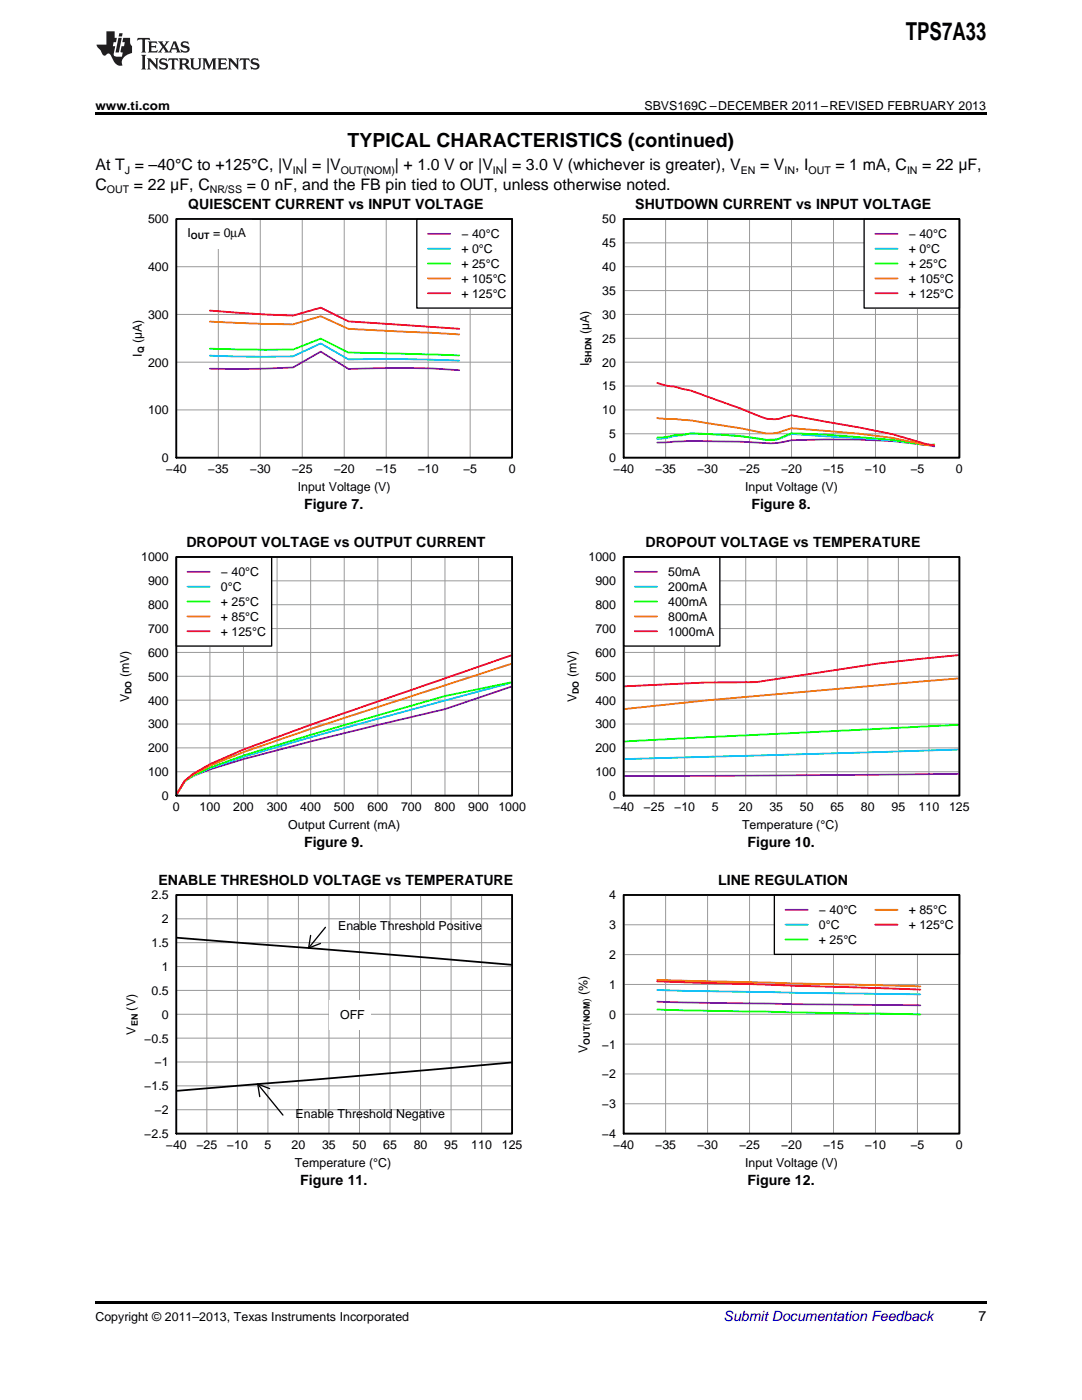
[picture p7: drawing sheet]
<svg xmlns="http://www.w3.org/2000/svg" width="216mm" height="279mm" viewBox="0 0 216 279" stroke-linecap="round" stroke-linejoin="round" font-family="sans-serif">
<path d="M19 259.7h177.8v.5h-177.8z" fill="#000"/>
<g fill="#fff">
<path d="M66.9 238.3h.3v.7h-.3z"/>
<path d="M156.1 238.3h.4v.7h-.4z"/>
</g>
<path d="M35.2 178.6h67v47.6h-67zM62 186.7l-.4 2.5 2.4-.9M64.9 185.1l-3.3 4.1M51.4 216.3l5.1 6.2M53.8 217.3l-2.4-1 .4 2.6" fill="none" stroke="#000" stroke-width=".26"/>
<g fill="none" stroke="#999" stroke-width=".2">
<path d="M35.2 178.6h67v47.6h-67zM41.3 178.6v47.6M47.4 178.6v47.6M53.5 178.6v47.6M59.5 178.6v47.6M65.6 178.6v47.6M71.7 178.6v47.6M77.8 178.6v47.6M83.9 178.6v47.6M90 178.6v47.6M96.1 178.6v47.6M35.2 197.7h67"/>
<path d="M35.2 192.9h67M35.2 188.1h67M35.2 183.4h67M35.2 216.7h67M35.2 211.9h67M35.2 207.2h67M35.2 202.4h67M35.2 221.5h67"/>
</g>
<path d="M35.1 187.1l67.1 5.5M102.2 212l-67.1 5.7" fill="none" stroke="#000" stroke-width=".35"/>
<path d="M65.6 199.6h8.3v5.9h-8.3z" fill="#fff"/>
<path d="M35.2 178.6h67v47.6h-67z" fill="none" stroke="#000" stroke-width=".35"/>
<path d="M124.4 178.6h67v47.6h-67z" fill="none" stroke="#000" stroke-width=".26"/>
<g fill="none" stroke="#999" stroke-width=".2">
<path d="M124.4 178.6h67v47.6h-67zM132.8 178.6v47.6M141.2 178.6v47.6M149.6 178.6v47.6M157.9 178.6v47.6M166.3 178.6v47.6M174.7 178.6v47.6M183.1 178.6v47.6M124.4 196.5h67M124.4 190.5h67M124.4 184.6h67M124.4 214.3h67"/>
<path d="M124.4 208.4h67M124.4 202.4h67M124.4 220.3h67"/>
</g>
<path d="M131.1 199.9l27.7 .5 24.9 .2" fill="none" stroke="#9400d3" stroke-width=".35"/>
<path d="M131.1 197.6l52.6 .8" fill="none" stroke="#00bfff" stroke-width=".35"/>
<path d="M131.1 201.5l52.6 .9" fill="none" stroke="#0f0" stroke-width=".35"/>
<path d="M131.1 195.5l52.6 1.4" fill="none" stroke="#ee7600" stroke-width=".35"/>
<path d="M131.1 195.8l52.6 1.7" fill="none" stroke="#f00" stroke-width=".35"/>
<path d="M154.5 178.6h36.9v11.9h-36.9z" fill="#fff"/>
<path d="M154.5 178.6h36.9v11.9h-36.9z" fill="none" stroke="#000" stroke-width=".26"/>
<path d="M156.7 181.6h4.5" fill="none" stroke="#9400d3" stroke-width=".35"/>
<path d="M156.7 184.5h4.5" fill="none" stroke="#00bfff" stroke-width=".35"/>
<path d="M156.7 187.5h4.5" fill="none" stroke="#0f0" stroke-width=".35"/>
<path d="M174.6 181.6h4.5" fill="none" stroke="#ee7600" stroke-width=".35"/>
<path d="M174.6 184.5h4.5" fill="none" stroke="#f00" stroke-width=".35"/>
<path d="M124.4 178.6h67v47.6h-67z" fill="none" stroke="#000" stroke-width=".35"/>
<g fill="#fff">
<path d="M66.9 170.9h.3v.7h-.3z"/>
<path d="M156.1 170.9h.4v.7h-.4z"/>
</g>
<path d="M35.2 111.2h67v47.6h-67z" fill="none" stroke="#000" stroke-width=".26"/>
<g fill="none" stroke="#999" stroke-width=".2">
<path d="M35.2 111.2h67v47.6h-67zM35.2 115.9h67M41.9 111.2v47.6M48.6 111.2v47.6M55.3 111.2v47.6M62 111.2v47.6M68.7 111.2v47.6M75.4 111.2v47.6M82.1 111.2v47.6M88.8 111.2v47.6M95.5 111.2v47.6M35.2 139.7h67"/>
<path d="M35.2 135h67M35.2 130.2h67M35.2 125.4h67M35.2 120.7h67M35.2 154h67M35.2 149.3h67M35.2 144.5h67"/>
</g>
<path d="M102.2 137l-13.4 4.5-26.8 6.5-13.4 3.5-6.7 2.1-3.4 1.3-1.6 1-1.7 2.7" fill="none" stroke="#9400d3" stroke-width=".35"/>
<path d="M102.2 136.2a2215.4 2215.4 0 0 0-53.6 14.8l-6.7 2.3-3.4 1.5-1.6 1.1-1.7 2.7" fill="none" stroke="#00bfff" stroke-width=".35"/>
<path d="M102.2 136.1l-13.4 2.8-26.8 7.8-13.4 4.1-6.7 2.4-3.4 1.6-1.6 1.1-1.7 2.7" fill="none" stroke="#0f0" stroke-width=".35"/>
<path d="M102.2 132.4l-40.2 13.1-13.4 4.6-6.7 2.7-3.4 1.8-1.6 1.3-1.7 2.7" fill="none" stroke="#ee7600" stroke-width=".35"/>
<path d="M102.2 130.7l-40.2 13.9-13.4 5-6.7 2.9-3.4 1.9-1.6 1.4-1.7 2.8" fill="none" stroke="#f00" stroke-width=".35"/>
<path d="M35.2 111.2h19v17.7h-19z" fill="#fff"/>
<path d="M35.2 111.2h19v17.7h-19zM124.4 111.2h67v47.6h-67z" fill="none" stroke="#000" stroke-width=".26"/>
<path d="M37.4 114.1h4.5M191.4 154.4l-67 .5" fill="none" stroke="#9400d3" stroke-width=".35"/>
<path d="M37.4 117.1h4.5M191.4 149.6l-67 1.9" fill="none" stroke="#00bfff" stroke-width=".35"/>
<path d="M37.4 120h4.5M191.4 144.6l-67 3.4" fill="none" stroke="#0f0" stroke-width=".35"/>
<path d="M37.4 123h4.5M191.4 135.4l-8.1 .6a2748 2748 0 0 0-58.9 5.5" fill="none" stroke="#ee7600" stroke-width=".35"/>
<path d="M37.4 126h4.5M191.4 130.7l-16.2 1.7-24.4 3.7-10.1 .1-16.3 .8" fill="none" stroke="#f00" stroke-width=".35"/>
<path d="M35.2 111.2h67v47.6h-67z" fill="none" stroke="#000" stroke-width=".35"/>
<g fill="none" stroke="#999" stroke-width=".2">
<path d="M124.4 111.2h67v47.6h-67zM124.4 115.9h67M130.5 111.2v47.6M136.6 111.2v47.6M142.7 111.2v47.6M148.8 111.2v47.6M154.9 111.2v47.6M161 111.2v47.6M167.1 111.2v47.6M173.2 111.2v47.6M179.3 111.2v47.6M185.4 111.2v47.6"/>
<path d="M124.4 139.7h67M124.4 135h67M124.4 130.2h67M124.4 125.4h67M124.4 120.7h67M124.4 154h67M124.4 149.3h67M124.4 144.5h67"/>
</g>
<path d="M124.4 111.2h19.2v17.7h-19.2z" fill="#fff"/>
<path d="M124.4 111.2h19.2v17.7h-19.2z" fill="none" stroke="#000" stroke-width=".26"/>
<path d="M126.7 114.1h4.4" fill="none" stroke="#9400d3" stroke-width=".35"/>
<path d="M126.7 117.1h4.4" fill="none" stroke="#00bfff" stroke-width=".35"/>
<path d="M126.7 120h4.4" fill="none" stroke="#0f0" stroke-width=".35"/>
<path d="M126.7 123h4.4" fill="none" stroke="#ee7600" stroke-width=".35"/>
<path d="M126.7 126h4.4" fill="none" stroke="#f00" stroke-width=".35"/>
<path d="M124.4 111.2h67v47.6h-67z" fill="none" stroke="#000" stroke-width=".35"/>
<g fill="#fff">
<path d="M66.9 103.4h.3v.7h-.3z"/>
<path d="M156.1 103.4h.4v.7h-.4z"/>
</g>
<path d="M35.2 43.7h67v47.6h-67z" fill="none" stroke="#000" stroke-width=".26"/>
<path d="M35.2 43.7h67v47.6h-67zM35.2 53.2h67M43.6 43.7v47.6M51.9 43.7v47.6M60.3 43.7v47.6M68.7 43.7v47.6M77.1 43.7v47.6M85.4 43.7v47.6M93.8 43.7v47.6M35.2 72.3h67M35.2 62.8h67M35.2 81.8h67" fill="none" stroke="#999" stroke-width=".2"/>
<path d="M41.9 73.6h5.5l11.1-.3 5.5-3.1 5.5 3.4a190.6 190.6 0 0 1 22.1 .3" fill="none" stroke="#9400d3" stroke-width=".35"/>
<path d="M41.9 71l5.5 .2 11.1-.1 5.5-2.6 5.5 3.2a365.1 365.1 0 0 1 22.1 .3" fill="none" stroke="#00bfff" stroke-width=".35"/>
<path d="M41.9 69.6l11 .2h5.6l5.5-2.2 5.5 2.8 22.1 .5" fill="none" stroke="#0f0" stroke-width=".35"/>
<path d="M41.9 64.2l11 .5h5.6l5.5-1.6 5.5 2.5 22.1 1.1" fill="none" stroke="#ee7600" stroke-width=".35"/>
<path d="M41.9 62l11 .8 5.6 .2 5.5-1.6 5.5 2.7 22.1 1.5" fill="none" stroke="#f00" stroke-width=".35"/>
<path d="M83.2 43.7h19v17.8h-19z" fill="#fff"/>
<path d="M83.2 43.7h19v17.8h-19z" fill="none" stroke="#000" stroke-width=".26"/>
<path d="M85.4 46.7h4.4" fill="none" stroke="#9400d3" stroke-width=".35"/>
<path d="M85.4 49.6h4.4" fill="none" stroke="#00bfff" stroke-width=".35"/>
<path d="M85.4 52.6h4.4" fill="none" stroke="#0f0" stroke-width=".35"/>
<path d="M85.4 55.6h4.4" fill="none" stroke="#ee7600" stroke-width=".35"/>
<path d="M85.4 58.5h4.4" fill="none" stroke="#f00" stroke-width=".35"/>
<path d="M35.2 43.7h15v5.9h-15z" fill="#fff"/>
<path d="M35.2 43.7h67v47.6h-67z" fill="none" stroke="#000" stroke-width=".35"/>
<path d="M124.4 43.7h67v47.6h-67z" fill="none" stroke="#000" stroke-width=".26"/>
<g fill="none" stroke="#999" stroke-width=".2">
<path d="M124.4 43.7h67v47.6h-67zM124.4 58h67M124.4 53.2h67M124.4 48.5h67M132.8 43.7v47.6M141.2 43.7v47.6M149.6 43.7v47.6M157.9 43.7v47.6M166.3 43.7v47.6M174.7 43.7v47.6M183.1 43.7v47.6M124.4 77h67"/>
<path d="M124.4 72.3h67M124.4 67.5h67M124.4 62.8h67M124.4 86.6h67M124.4 81.8h67"/>
</g>
<path d="M131.1 88.3a162.7 162.7 0 0 1 21.8 .1h2.5l2.5-.5a151.7 151.7 0 0 1 27.7 1l.8 .2" fill="none" stroke="#9400d3" stroke-width=".35"/>
<path d="M131.1 87.6l1.7-.2 1.7-.4 1.7-.1 1.6-.4a89.4 89.4 0 0 1 15.1 1.3 6.5 6.5 0 0 0 3.4-.5l1.6-.7 6.7 .5a195.8 195.8 0 0 1 21 1.7h.8" fill="none" stroke="#00bfff" stroke-width=".35"/>
<path d="M131.1 87.3l6.7-.8a104.8 104.8 0 0 1 15.1 1.3 5.1 5.1 0 0 0 3.4-.7l1.6-.6 6.7 .2 13.4 1.1 6.7 1 1.7-.1" fill="none" stroke="#0f0" stroke-width=".35"/>
<path d="M131.1 83.4a75.8 75.8 0 0 1 13.4 1.6l6.7 1.2a7.4 7.4 0 0 0 5.1-.2l1.6-.5 13.4 1 6.7 .9 6.7 1.4 1.7 .1" fill="none" stroke="#ee7600" stroke-width=".35"/>
<path d="M131.1 76.4l1.7 .5 1.7 .2 3.3 .8 10.1 3.7 3.3 1.4a6.4 6.4 0 0 0 5.1 .3l1.6-.4 13.4 2.4 6.7 1.3 6.7 2 1.7 .2" fill="none" stroke="#f00" stroke-width=".35"/>
<path d="M172.4 43.7h19v17.8h-19z" fill="#fff"/>
<path d="M172.4 43.7h19v17.8h-19z" fill="none" stroke="#000" stroke-width=".26"/>
<path d="M174.6 46.7h4.5" fill="none" stroke="#9400d3" stroke-width=".35"/>
<path d="M174.6 49.6h4.5" fill="none" stroke="#00bfff" stroke-width=".35"/>
<path d="M174.6 52.6h4.5" fill="none" stroke="#0f0" stroke-width=".35"/>
<path d="M174.6 55.6h4.5" fill="none" stroke="#ee7600" stroke-width=".35"/>
<path d="M174.6 58.5h4.5" fill="none" stroke="#f00" stroke-width=".35"/>
<path d="M124.4 43.7h67v47.6h-67z" fill="none" stroke="#000" stroke-width=".35"/>
<path d="M19 22.5h177.8v.5h-177.8z" fill="#000"/>
<g fill="#231f20">
<path d="M27.5 7.6l-.1 .5 .4-.2h.6v.1v2.1l-.2 .4h1l-.3-.4v-2.1l.1-.1h.5l.5 .2-.2-.5zM29.5 8.3l.2 .3v1.5l-.2 .4h1.8l.2-.6a1.04 1.04 0 0 1-1.3 .2v-.7h.6l.3 .2v-.6l-.3 .2h-.6v-.6l.8-.1 .4 .3-.2-.5zM31.5 8.3l.9 1.1-.9 1.1h.8l-.2-.2 .5-.7 .4 .7-.2 .2h1.5l-.1-.2 .1-.4h.9l.1 .4-.2 .2h1l-.3-.3-.7-1.9h-.5l-.9 2-.8-1 .9-1h-.8l.1 .3-.3 .5-.4-.6 .2-.2zM34.7 8.6l.4 1h-.7zM36.3 8.4a.63 .63 0 0 0-.2 .7 .63 .63 0 0 0 .6 .4l.6 .2 .1 .2a.75 .75 0 0 1-.7 .4 .75 .75 0 0 1-.6-.5l.1 .7 .1-.1a1.11 1.11 0 0 0 1.5-.6 1.13 1.13 0 0 0-1.2-.8l-.1-.4a1.04 1.04 0 0 1 1.2 .2l-.2-.5-.1 .1-.5-.2zM28.2 10.9l.2 .4v2.2l-.2 .4h1l-.3-.4v-2.2l.3-.4zM29.3 11.6l.3 .4v1.5l-.3 .4h.8l-.2-.4v-1.3l1.5 1.7v-1.9l.2-.4h-.7l.2 .4v.9l-1.1-1.3zM32 11.8a.62 .62 0 0 0-.2 .7 .62 .62 0 0 0 .6 .4l.6 .1 .1 .3a.76 .76 0 0 1-.7 .3 .76 .76 0 0 1-.6-.4l.1 .7 .1-.1a1.11 1.11 0 0 0 1.5-.6 1.13 1.13 0 0 0-1.2-.8l-.1-.4a1.04 1.04 0 0 1 1.2 .2l-.2-.6-.1 .1-.5-.1zM33.7 11.6l-.2 .6a.61 .61 0 0 1 .8-.3v1.6l-.2 .4h.9l-.2-.4v-1.6a.63 .63 0 0 1 .8 .3l-.2-.6zM35.6 11.6l.3 .4v1.5l-.3 .4h1l-.2-.2v-.8l.5 .2a.76 .76 0 0 0 1.2 .7l-1-1a.58 .58 0 0 0 .6-.5 .58 .58 0 0 0-.5-.6zM36.4 11.9h.1a.45 .45 0 0 1 .5 .1 .45 .45 0 0 1 .1 .5l-.7 .2zM37.9 11.6l.2 .2a2.17 2.17 0 0 0 .3 1.9 .99 .99 0 0 0 1.6-.6v-1.1l.2-.4h-.7l.2 .2a1.92 1.92 0 0 1-.2 1.8 .6 .6 0 0 1-.9-.5v-1.1l.2-.4zM40.4 11.6l.2 .4v1.5l-.2 .4h.7l-.2-.4v-1.4l.8 1.8 .8-1.8v1.4l-.2 .4h.9l-.2-.4v-1.5l.2-.4h-.8l-.6 1.5-.6-1.5zM43.4 11.6l.2 .4v1.5l-.2 .4h1.8l.2-.6a1.04 1.04 0 0 1-1.3 .1v-.6h.5l.4 .2v-.6l-.4 .2h-.5v-.7h.8l.3 .3-.1-.6zM45.5 11.6l.2 .4v1.5l-.2 .4h.7l-.2-.4v-1.3l1.5 1.7v-1.9l.2-.4h-.7l.2 .4v.9l-1.1-1.3zM47.9 11.6l-.1 .6a.61 .61 0 0 1 .8-.3v1.6l-.3 .4h1l-.3-.4 .1-1.6a.63 .63 0 0 1 .7 .3l-.1-.6zM50.2 11.8a.62 .62 0 0 0-.2 .7 .62 .62 0 0 0 .6 .4l.6 .1 .2 .3a.76 .76 0 0 1-.8 .3 .76 .76 0 0 1-.6-.4l.1 .7 .2-.1a1.11 1.11 0 0 0 1.5-.6 1.13 1.13 0 0 0-1.3-.8l-.1-.4a1.04 1.04 0 0 1 1.2 .2l-.1-.6-.2 .1-.5-.1z"/>
<path d="M21.2 6.3v2.6h-1.9l.1 .4 .7 .9a.91 .91 0 0 0 1 .8 .56 .56 0 0 1 .5-.3 .56 .56 0 0 1 .5 .3l.4 .8a1.53 1.53 0 0 0 1.9 1.2 1.54 1.54 0 0 1 1-2.1l.9-.3v-1.4a1.52 1.52 0 0 1-.3-1.6h-1.4l-.2 .8h.5l-.2 .8h-.4l-.2 1v.2l.4 .1-.2 .8a1.93 1.93 0 0 1-1.6-.3l.3-1.8h-.5l.2-.8h.4l.2-.8h-.4v-1.3zM23.6 7.6l-.6 2.9h.7l.6-2.9zM23.8 6.6l-.1 .7h.6l.2-.7z"/>
</g>
<text font-size="4.9" x="180.8" y="7.9">TPS7A33</text>
<text font-size="3.9" x="69.4" y="29.3">TYPICAL CHARACTERISTICS (continued)</text>
<g font-size="3.2">
<text x="19" y="34">At T = –40°C to +125°C, |V | = |V</text>
<text x="78.8" y="34">| + 1.0 V or |V | = 3.0 V (whichever is greater), V</text>
<text x="151.7" y="34">= V , I</text>
<text x="166.7" y="34">= 1 mA, C</text>
<text x="184" y="34">= 22 μF,</text>
<text x="19" y="37.9">C</text>
<text x="26.7" y="37.9">= 22 μF, C</text>
<text x="49.2" y="37.9">= 0 nF, and the FB pin tied to OUT, unless otherwise noted.</text>
</g>
<g font-size="2.8">
<text x="37.6" y="41.6">QUIESCENT CURRENT vs INPUT VOLTAGE</text>
<text x="126.8" y="41.6">SHUTDOWN CURRENT vs INPUT VOLTAGE</text>
<text x="60.7" y="101.7">Figure 7.</text>
<text x="149.9" y="101.7">Figure 8.</text>
<text x="37.2" y="109.1">DROPOUT VOLTAGE vs OUTPUT CURRENT</text>
<text x="128.8" y="109.1">DROPOUT VOLTAGE vs TEMPERATURE</text>
<text x="60.7" y="169.1">Figure 9.</text>
<text x="149.2" y="169.1">Figure 10.</text>
<text x="31.6" y="176.5">ENABLE THRESHOLD VOLTAGE vs TEMPERATURE</text>
<text x="143.3" y="176.5">LINE REGULATION</text>
<text x="59.9" y="236.6">Figure 11.</text>
<text x="149.2" y="236.6">Figure 12.</text>
<text x="195.3" y="263.6">7</text>
</g>
<text font-size="2.8" fill="#0000c8" x="144.4" y="263.6">Submit Documentation Feedback</text>
<g font-size="2.5">
<text x="19" y="21.9">www.ti.com</text>
<text x="128.6" y="21.9">SBVS169C –DECEMBER 2011–REVISED FEBRUARY 2013</text>
<text x="29.5" y="44.6">500</text>
<text x="37.4" y="47.3">I</text>
<text x="42.5" y="47.3">= 0µA</text>
<text x="92.1" y="47.6">− 40°C</text>
<text x="120.2" y="44.6">50</text>
<text x="181.3" y="47.6">− 40°C</text>
<text x="92.1" y="50.5">+ 0°C</text>
<text x="92.1" y="53.5">+ 25°C</text>
<text x="120.2" y="49.4">45</text>
<text x="181.3" y="50.5">+ 0°C</text>
<text x="181.3" y="53.5">+ 25°C</text>
<text x="29.5" y="54.1">400</text>
<text x="92.1" y="56.4">+ 105°C</text>
<text x="92.1" y="59.4">+ 125°C</text>
<text x="120.2" y="58.9">35</text>
<text x="120.2" y="54.1">40</text>
<text x="181.3" y="56.4">+ 105°C</text>
<text x="181.3" y="59.4">+ 125°C</text>
<text x="29.5" y="63.6">300</text>
<text x="120.2" y="63.6">30</text>
<text x="28.3" y="71.2" transform="rotate(-90 28.3 71.2)">I</text>
<text x="28.3" y="68.5" transform="rotate(-90 28.3 68.5)">(µA)</text>
<text x="117.6" y="66.7" transform="rotate(-90 117.6 66.7)">(µA)</text>
<text x="120.2" y="68.4">25</text>
<text x="29.5" y="73.2">200</text>
<text x="117.6" y="73" transform="rotate(-90 117.6 73)">I</text>
<text x="120.2" y="77.9">15</text>
<text x="120.2" y="73.2">20</text>
<text x="29.5" y="82.7">100</text>
<text x="120.2" y="82.7">10</text>
<text x="121.5" y="87.5">5</text>
<text x="32.3" y="92.2">0</text>
<text x="33.1" y="94.4">−40</text>
<text x="41.5" y="94.4">−35</text>
<text x="49.8" y="94.4">−30</text>
<text x="58.2" y="94.4">−25</text>
<text x="66.6" y="94.4">−20</text>
<text x="75" y="94.4">−15</text>
<text x="83.3" y="94.4">−10</text>
<text x="92.4" y="94.4">−5</text>
<text x="101.5" y="94.4">0</text>
<text x="121.5" y="92.2">0</text>
<text x="122.3" y="94.4">−40</text>
<text x="130.7" y="94.4">−35</text>
<text x="139.1" y="94.4">−30</text>
<text x="147.5" y="94.4">−25</text>
<text x="155.8" y="94.4">−20</text>
<text x="164.2" y="94.4">−15</text>
<text x="172.6" y="94.4">−10</text>
<text x="181.7" y="94.4">−5</text>
<text x="190.8" y="94.4">0</text>
<text x="59.4" y="97.9">Input Voltage (V)</text>
<text x="148.7" y="97.9">Input Voltage (V)</text>
<text x="28.2" y="112">1000</text>
<text x="117.4" y="112">1000</text>
<text x="29.5" y="116.8">900</text>
<text x="44.1" y="115">− 40°C</text>
<text x="44.1" y="118">0°C</text>
<text x="118.8" y="116.8">900</text>
<text x="133.3" y="115">50mA</text>
<text x="133.3" y="118">200mA</text>
<text x="29.5" y="121.6">800</text>
<text x="44.1" y="120.9">+ 25°C</text>
<text x="44.1" y="123.9">+ 85°C</text>
<text x="118.8" y="121.6">800</text>
<text x="133.3" y="120.9">400mA</text>
<text x="133.3" y="123.9">800mA</text>
<text x="29.5" y="131.1">600</text>
<text x="29.5" y="126.3">700</text>
<text x="44.1" y="126.9">+ 125°C</text>
<text x="118.8" y="131.1">600</text>
<text x="118.8" y="126.3">700</text>
<text x="133.3" y="126.9">1000mA</text>
<text x="25.8" y="135.2" transform="rotate(-90 25.8 135.2)">(mV)</text>
<text x="29.5" y="135.9">500</text>
<text x="115" y="135.2" transform="rotate(-90 115 135.2)">(mV)</text>
<text x="118.8" y="135.9">500</text>
<text x="25.8" y="140.1" transform="rotate(-90 25.8 140.1)">V</text>
<text x="29.5" y="140.6">400</text>
<text x="115" y="140.1" transform="rotate(-90 115 140.1)">V</text>
<text x="118.8" y="140.6">400</text>
<text x="29.5" y="145.4">300</text>
<text x="118.8" y="145.4">300</text>
<text x="29.5" y="154.9">100</text>
<text x="29.5" y="150.1">200</text>
<text x="118.8" y="154.9">100</text>
<text x="118.8" y="150.1">200</text>
<text x="32.3" y="159.7">0</text>
<text x="34.5" y="161.8">0</text>
<text x="39.8" y="161.8">100</text>
<text x="46.5" y="161.8">200</text>
<text x="53.2" y="161.8">300</text>
<text x="59.9" y="161.8">400</text>
<text x="66.6" y="161.8">500</text>
<text x="73.3" y="161.8">600</text>
<text x="80" y="161.8">700</text>
<text x="86.7" y="161.8">800</text>
<text x="93.4" y="161.8">900</text>
<text x="99.4" y="161.8">1000</text>
<text x="121.5" y="159.7">0</text>
<text x="122.3" y="161.8">−40</text>
<text x="128.4" y="161.8">−25</text>
<text x="134.5" y="161.8">−10</text>
<text x="142" y="161.8">5</text>
<text x="147.4" y="161.8">20</text>
<text x="153.5" y="161.8">35</text>
<text x="159.6" y="161.8">50</text>
<text x="165.7" y="161.8">65</text>
<text x="171.8" y="161.8">80</text>
<text x="177.9" y="161.8">95</text>
<text x="183.3" y="161.8">110</text>
<text x="189.4" y="161.8">125</text>
<text x="57.5" y="165.4">Output Current (mA)</text>
<text x="148.1" y="165.4">Temperature (°C)</text>
<text x="30.2" y="179.5">2.5</text>
<text x="121.5" y="179.5">4</text>
<text x="32.3" y="184.3">2</text>
<text x="67.5" y="185.7">Enable Threshold Positive</text>
<text x="121.5" y="185.4">3</text>
<text x="163.4" y="182.5">− 40°C</text>
<text x="163.4" y="185.4">0°C</text>
<text x="181.3" y="182.5">+ 85°C</text>
<text x="181.3" y="185.4">+ 125°C</text>
<text x="30.2" y="189">1.5</text>
<text x="121.5" y="191.4">2</text>
<text x="163.4" y="188.4">+ 25°C</text>
<text x="32.3" y="193.8">1</text>
<text x="121.5" y="197.4">1</text>
<text x="27.1" y="201.7" transform="rotate(-90 27.1 201.7)">(V)</text>
<text x="30.2" y="198.5">0.5</text>
<text x="32.3" y="203.3">0</text>
<text x="67.9" y="203.4">OFF</text>
<text x="117.2" y="198.6" transform="rotate(-90 117.2 198.6)">(%)</text>
<text x="121.5" y="203.3">0</text>
<text x="27.1" y="206.5" transform="rotate(-90 27.1 206.5)">V</text>
<text x="28.8" y="208.1">−0.5</text>
<text x="120.1" y="209.3">−1</text>
<text x="30.8" y="212.8">−1</text>
<text x="117.2" y="210.1" transform="rotate(-90 117.2 210.1)">V</text>
<text x="120.1" y="215.2">−2</text>
<text x="28.8" y="217.6">−1.5</text>
<text x="120.1" y="221.2">−3</text>
<text x="28.8" y="227.1">−2.5</text>
<text x="30.8" y="222.4">−2</text>
<text x="59" y="223.1">Enable Threshold Negative</text>
<text x="120.1" y="227.1">−4</text>
<text x="33.1" y="229.3">−40</text>
<text x="39.2" y="229.3">−25</text>
<text x="45.3" y="229.3">−10</text>
<text x="52.8" y="229.3">5</text>
<text x="58.2" y="229.3">20</text>
<text x="58.8" y="232.8">Temperature (°C)</text>
<text x="64.3" y="229.3">35</text>
<text x="70.4" y="229.3">50</text>
<text x="76.4" y="229.3">65</text>
<text x="82.5" y="229.3">80</text>
<text x="88.6" y="229.3">95</text>
<text x="94" y="229.3">110</text>
<text x="100.1" y="229.3">125</text>
<text x="122.3" y="229.3">−40</text>
<text x="130.7" y="229.3">−35</text>
<text x="139.1" y="229.3">−30</text>
<text x="147.5" y="229.3">−25</text>
<text x="148.7" y="232.8">Input Voltage (V)</text>
<text x="155.8" y="229.3">−20</text>
<text x="164.2" y="229.3">−15</text>
<text x="172.6" y="229.3">−10</text>
<text x="181.7" y="229.3">−5</text>
<text x="190.8" y="229.3">0</text>
<text x="19" y="263.6">Copyright © 2011–2013, Texas Instruments Incorporated</text>
</g>
<g font-size="2.1">
<text x="24.9" y="34.6">J</text>
<text x="58.4" y="34.6">IN</text>
<text x="68" y="34.6">OUT(NOM)</text>
<text x="98.3" y="34.6">IN</text>
<text x="147.8" y="34.6">EN</text>
<text x="156.5" y="34.6">IN</text>
<text x="161.3" y="34.6">OUT</text>
<text x="181" y="34.6">IN</text>
<text x="21.3" y="38.5">OUT</text>
<text x="41.8" y="38.5">NR/SS</text>
<text x="117.7" y="199.9" transform="rotate(-90 117.7 199.9)">)</text>
<text x="117.7" y="204.8" transform="rotate(-90 117.7 204.8)">(</text>
</g>
<g font-size="1.8">
<text x="38.1" y="47.7">OUT</text>
<text x="28.7" y="70.5" transform="rotate(-90 28.7 70.5)">Q</text>
<text x="118" y="72.4" transform="rotate(-90 118 72.4)">SHDN</text>
<text x="26.2" y="138.5" transform="rotate(-90 26.2 138.5)">DO</text>
<text x="115.5" y="138.5" transform="rotate(-90 115.5 138.5)">DO</text>
<text x="27.5" y="204.8" transform="rotate(-90 27.5 204.8)">EN</text>
<text x="117.7" y="208.5" transform="rotate(-90 117.7 208.5)">OUT NOM</text>
</g>
</svg>
